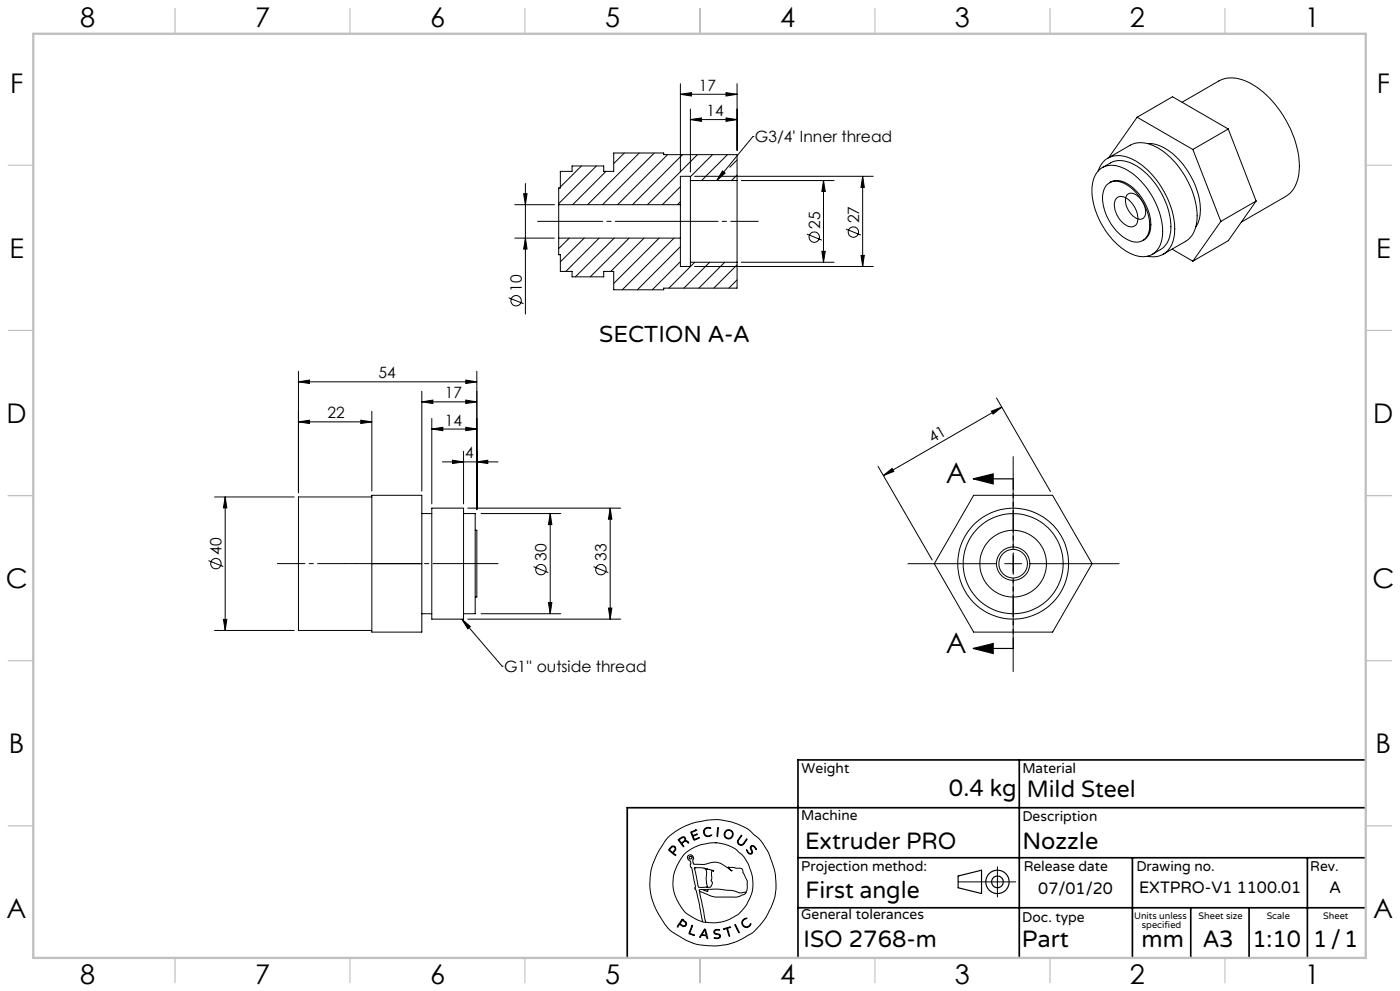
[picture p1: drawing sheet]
<svg xmlns="http://www.w3.org/2000/svg" width="420mm" height="297mm" viewBox="0 0 420 297" stroke-linecap="round" stroke-linejoin="round" font-family="sans-serif">
<g fill="none" stroke="#000" stroke-width=".3">
<path d="M204.1 28.3l3.3-.5v1zM204.1 25.1v26.5M204.1 28.3h17M207.1 35.8l3.3-.5v1.1zM207.1 32.7v18.9M207.1 35.8h14M217.8 35.3l3.3 .5-3.3 .6zM217.8 27.8l3.3 .5-3.3 .5zM221.1 25.1v20M341.1 35.1l-8.3 12M341.1 35.1l16.8 9.7M341.1 35.1l10.7-6.1 16.7 9.7"/>
<path d="M354.6 30.7l11.1-6.4a10.2 10.2 0 0 1 10.3 1.2 31 31 0 0 1 13.8 25.1 9.5 9.5 0 0 1-4.1 8.3l-13.3 7.7M368.5 38.7l-10.6 6.1M368.5 38.7l8.3 21.6M157.1 58.1h1l-.5 3.2zM157.6 55v39.1M167.8 56.3l-.2 .2M168.3 51.4l-.2 .2M174.4 49.7l-6.3 6.4M178.9 49.7l-11.3 11.3M181.8 51.4l-10 9.9M187.3 45.9l-3.2 3.1M191.8 45.9l-15.5 15.4"/>
<path d="M196.3 45.9l-15.5 15.4M200.3 46.4l-15 14.9M204.1 56l-5.4 5.3M204.8 46.4l-15 14.9M207.1 54.1v24.5M207.1 54.1v-1.3h-3v8.5M207.1 54.1h14M208.4 52.8h53.6M209.2 46.4l-15 14.9M213.7 46.4l-6.6 6.6M215 54.1h.1M216.7 51.2l.8 .7-2.5 2.2z"/>
<path d="M218.2 46.4l-7.7 7.7M221.1 47.9l-2.2 2.2M221.1 52.5l-1.6 1.6M221.1 54.1v24.5M221.1 54.1v-7.7h-22v-.5h-15v5.5h-3v-1.7h-9.5v1.7h-3.5v4.9h-.5v5M222.4 54.1h27.8M225.9 40.9h.1M225.9 40.9l-10.9 13.2M247.1 54.1l.5 3.3h-1zM247.1 54.1v24.5M258.8 52.8l.5 3.4h-1zM258.8 52.8v27.1"/>
<path d="M329.5 51.3a6.4 6.4 0 0 1 9.1-4 24.4 24.4 0 0 1 12.9 15.3 14.2 14.2 0 0 1-.7 11.9 6.1 6.1 0 0 1-6.6 2.3M329.5 51.1a6.6 6.6 0 0 1 8.4-.3 22.9 22.9 0 0 1 10.8 20 5.9 5.9 0 0 1-6.4 6.1 16.6 16.6 0 0 1-11-8.4 19.7 19.7 0 0 1-3.4-14.2l.6-1.7zM330.7 50.2l2.5-1.4a7.9 7.9 0 0 1 8.4 1.4 23.1 23.1 0 0 1 9.6 19.2 6.7 6.7 0 0 1-3 5.4l-2.5 1.4M331.9 55.6a4.3 4.3 0 0 1 5.8-.4 14.9 14.9 0 0 1 7 14 4.1 4.1 0 0 1-6.5 2.6 15 15 0 0 1-7.3-13.9zM332.4 47.4l6.7-3.9a8.6 8.6 0 0 1 9 1.3 25.6 25.6 0 0 1 11 21.4 7.5 7.5 0 0 1-3.4 6.1l-6.7 3.9M332.8 54.8a5.2 5.2 0 0 1 6.3 .9 15.1 15.1 0 0 1 6 13.3 4.4 4.4 0 0 1-2.3 3.1M334.9 59.5a2.76 2.76 0 0 1 3.9 .6 6.5 6.5 0 0 1 2.1 7.2 2.6 2.6 0 0 1-3.9-.4 7.1 7.1 0 0 1-2.5-6.9zM338.3 58.2a3 3 0 0 1 3.9 1.4 4.9 4.9 0 0 1 .9 5.6 2.4 2.4 0 0 1-3.4-.7 5.2 5.2 0 0 1-1.6-6zM344.2 43a13.1 13.1 0 0 1 10 5.5 22 22 0 0 1 5.7 16.5l-.5 1.8-.7 1.3M357.9 44.8l8.4 21.6M154.4 61.3h11.9M154.4 71.4h11.9"/>
<path d="M157.6 71.4l.5 3.2h-1zM167.6 61.3v10.1M167.6 71.4v4.9h.5v5h3.5v1.7h9.5v-1.7h3v5.6h15v-.5h22v-7.8M167.6 61.3h36.5M167.6 71.4h36.5M170.8 71.4l-3.2 3.1M175.3 71.4l-7.2 7.1M179.7 71.4l-9.9 9.9M184.3 71.4l-11.7 11.6M188.7 71.4l-11.6 11.6M193.2 71.4l-10 9.9M197.7 71.4l-13.6 13.5"/>
<path d="M202.2 71.4l-15.5 15.5M204.1 60.5l-.9 .8M204.1 73.9l-12.9 13M204.1 78.4l-8.4 8.5M204.1 61.3v10.1M204.1 71.4v8.5h3v-1.3M207.1 78.6h14M208.4 79.9h53.6M208.4 78.6l-7.7 7.8M212.9 78.6l-7.7 7.8M217.4 78.6l-7.7 7.8M221.1 79.4l-7 7"/>
<path d="M222.4 78.6h27.8M242.1 70.2l4.4 1.8M246.6 75.3h1l-.5 3.3zM253.8 68.6l4.4 1.8M258.3 76.5h1l-.5 3.4zM351.6 74.7l6.3 3.6M366.3 66.4l-8.4 11.9M376.8 60.3l-10.5 6.1M376.8 60.3l-8.3 11.8-10.6 6.2M152.6 89.2l4.5 1.8M221.1 83.9l-2.4 2.5M89.5 114.4l3.4-.5v1z"/>
<path d="M89.5 111.3v36.4M89.5 114.4h53.6M126.5 117.3v29.9M139.7 119.9l3.4 .5-3.4 .5zM139.7 113.9l3.4 .5-3.4 .5zM143.1 111.3v41.3M298.9 119.3l16.2 28M89.5 126.4l3.4-.5v1zM89.5 126.4h22M108.2 125.9l3.3 .5-3.3 .5zM111.5 123.3v23.9M126.5 120.4l3.4-.5v1z"/>
<path d="M126.5 120.4h16.6M129.5 128.6l3.4-.5v1zM129.5 125.4v25.6M129.5 128.6h13.6M132.7 138.4h16.7M135.7 137.9l3.4 .5-3.4 .5zM139.1 135.3v15.7M139.7 128.1l3.4 .5-3.4 .5zM143.1 138.4l3.2-.5v1zM263.4 139.8l16.2 28M297.4 123.2l3.1-1.2-2.6 2.1zM300.5 122l-35.5 20.5"/>
<path d="M304 136.9v27M64.4 148.9h23.9M67.6 148.9l.5 3.3h-1.1zM67.6 148.9v40M111.5 148.9h-22v40h22M111.5 148.4h15v41h-15zM126.5 153.9h3M129.5 152.3h9.6v33.3h-9.6zM139.1 153.9h3.5v30h-3.5M140.3 152.3h45.9M142.6 158.9h.5v20h-.5M144.3 153.9h23.9"/>
<path d="M165.1 153.9l.5 3.3h-1.1zM165.1 153.9v30M183.1 152.3l.5 3.3h-1.1zM183.1 152.3v33.3M265 142.5l2.6-2.1 .5 .9zM292.1 148.4h23.7l11.8 20.5-11.8 20.5h-23.7l-11.8-20.5zM62.5 168l4.5 1.8M111.5 168.9h15M160.1 169.8l4.4 1.8M178 169.8l4.5 1.8M272.4 168.9h26.5M301.4 168.9h5.1"/>
<path d="M304 166.4v5.1M304 174v27.3M309 168.9h26.7M64.4 188.9h23.9M67 185.6h1.1l-.5 3.3zM126.5 183.9h3M138.6 185.6l2.5 2.2-.8 .7zM138.6 185.6l12 14.1M140.3 185.6h45.9M144.3 183.9h23.9M150.6 199.7h.1M164.5 180.6h1.1l-.5 3.3z"/>
<path d="M182.5 182.2h1.1l-.5 3.4zM200.2 251.1l3.2-2.4 4.4-2 4.6-.9 3.1-.2 4.3 .8 3.1 1.3 1.5 .8 3.2 2.7 1.6 2.2 1.5 2.5 1.7 5.3 .4 3.4-.1 3-.6 2.5-2.2 4.7-1.8 2.3a17.6 17.6 0 0 1-6.9 5l-3 1-3.1 .4-6.2-.5-3.2-1.3-3.9-2.3-.9-.7-1.4-1.7-2.3-3.7-1.3-2.8-.7-2.7-.3-3.3 .4-3.3 .5-2.1 1.6-3.7zM201.3 253.9l.5-.4 .6 .1 .3 .6-.1 .7a.67 .67 0 0 0-.4 1l.5 .3v.2l-1.5-1.1a.46 .46 0 0 1-.5-.3 .46 .46 0 0 1 0-.4zM201.3 254.1l.4-.3h.5l.3 .5-.1 .4a.71 .71 0 0 1-.6 .7 .71 .71 0 0 1-.8-.6l-.1-.1zM203.5 251.6l1.2-.8h.5l.5 .5-.1 .5 .7 .3 .3 .6-.8-.6-.5 .2a.67 .67 0 0 0-.7 .5 .67 .67 0 0 0 .5 .8l-.1 .2zM203.8 251.7l.8-.6 .5-.1 .4 .7-.6 .6a.42 .42 0 0 1-.5 .3 .42 .42 0 0 1-.4-.4zM207.2 249.4l1.8-.6-1.1 .5a.58 .58 0 0 0-.2 .9 .58 .58 0 0 0 .9-.1l.6-.1-.9 .5a.55 .55 0 0 0-.4 .5 .55 .55 0 0 0 .4 .5l1.5-.4-1.6 .7zM211.4 248.4l1.1-.4a.39 .39 0 0 1 .4-.1 .39 .39 0 0 1 .2 .4h-1.3l-.5 .9v.6l.5 .6 .9 .1 .8-.2-.8 .4h-.8l-.6-.4-.2-1.3zM214.6 252.6h.1M214.6 252.6l2.6 .4 2.2 .7 1.3 .8 2.5 2.3 1.2 2 1.1 3 .4 2.7-.1 1.9-.6 2.2-1.2 2.5-2.7 3-2.5 1.5-1.8 .6-2.6 .4-2.6-.2M214.6 252.6l-1.8 .1-3 .6-2.3 1-1.6 1.1-.9 .9-1.5 2.4-1.1 2.5-.4 1.4-.1 2.5 .2 1.7 .9 2.7 1.3 2.2 1.6 2.1 2.8 1.6 2.1 .9M215.4 248l.1 .3-.3 2.4z"/>
<path d="M222.3 250.4l.2 .1-1.1 1.7 .1 .4 .4 .4h.8l1.2-1.5h.2l-.9 1.5-.7 .4-.8-.3-.5-.7 .2-.7zM223.9 254.7l.7 .9 .6 .2 .3-.3-.4-1.4 .3-.6 .8 .1 .7 .9-.1 .1-.7-.9h-.6l-.2 .4 .5 1.4-.5 .5-.7-.2zM299.2 259.8v9M204.5 275.7l.1-.1 1 .6 .4 .7-.2 .5-.5 .3-1-.4a.43 .43 0 0 0-.5-.2 .43 .43 0 0 0-.3 .5l-.3 .2zM204.6 275.6h.1M204.7 275.9l1 .8-.3 .8-.5-.1a.68 .68 0 0 1-.7-.8zM204.7 275.9h.1M207.5 277.4h.1a.47 .47 0 0 1-.1 .8l-.4 .9a.5 .5 0 0 0 0 .7 .5 .5 0 0 0 .6 .2l.6 .3-1.6-.6zM208.4 260.1l1.1 5.8h2.4M208.4 260.1h.1M208.4 260.1h2.3l2.6 .6 .8 .4a.32 .32 0 0 0-.5-.2 .32 .32 0 0 0-.1 .5v1.9l-.2 .6 .4 .5-.1 .6-.5 .9h-1.2M209.8 267.1l2 9.3"/>
<path d="M209.8 267.1l3.5 1.4 1.5 .3h6.2l2.2-.7 .5-.4M210.8 276.3l1 .1M210.9 266.6h-1l-.1 .5M211.1 260.2a2.08 2.08 0 0 1 .8 2.6v1.9l.3 .9-.3 .3M211.3 278.5h.3l.7 2.7a.23 .23 0 0 1-.3 0 .23 .23 0 0 1 0-.4 1.24 1.24 0 0 0-1.7-.3l-.4 .4zM211.3 278.8l.1 .1M211.4 278.9l.4 1a.41 .41 0 0 1-.3 .4 .41 .41 0 0 1-.5-.1l-.4-.1zM212 260.5h.1M212.3 266.6l3.4-.1 4.1 .4 2.3 .7 .9-.2a.39 .39 0 0 1 .4-.1 .39 .39 0 0 1 .3 .3v.1M212.3 266.6v.6l-1.4-.6M212.3 266.6h-1.4M214.3 278.8l.6-.3 1 .2-1.1 .1-.5 .6 .4 .3 1.3 .4 .1 .3-.1 .6-.7 .3-1.1-.2h1.3l.4-.4-.1-.5-1.6-.5-.1-.5z"/>
<path d="M217 278.4l2.2-.6-.9 .5 .5 2.3-.8-2.3zM220.5 277.1l.3 .4 .9 2zM222.9 275.7l.7-.5h.4l-1 .6-.2 .5v.6l.5 .7 1 .1 1-.8-.2 .5-1 .6-.9-.2-.7-1 .1-.6zM223.7 267.7l.5-1.3v-2.2l-1.7-3.9-4-.3 1.1 1-3.3-2.2-1.5-.4-1.3 .1-2.2 .6-3.2-.1-.3-.9 .2-1.2-.5-.6-.6-.1-.6 .4-.1 .5 .3 .5 .7 .7 .1 .6-.3 .2 .2 .8 .3 .2 1.1 5.5-.1 .8a2.78 2.78 0 0 1 .7 2.1l1.6 7.8M287.4 264.3h17.3"/>
<circle cx="244.3" cy="71.1" r="1.54"/>
<circle cx="256" cy="69.6" r="1.56"/>
<circle cx="154.9" cy="90.1" r="1.56"/>
<circle cx="64.8" cy="168.9" r="1.55"/>
<circle cx="162.3" cy="170.7" r="1.55"/>
<circle cx="180.3" cy="170.7" r="1.55"/>
<circle cx="303.9" cy="168.9" r="4.3"/>
<circle cx="303.9" cy="168.9" r="15"/>
<circle cx="303.9" cy="168.9" r="10"/>
<circle cx="303.9" cy="168.9" r="16.6"/>
<circle cx="304" cy="168.9" r="5"/>
<circle cx="207.1" cy="257" r=".44"/>
<circle cx="218.6" cy="250" r="1.16"/>
<circle cx="218.6" cy="250" r="1.38"/>
</g>
<g fill="none" stroke="#000" stroke-width=".35">
<path d="M292 143.5l6-1.5v3zM292 143.5h12M292 194.3l6-1.4v3zM292 194.3h12M287.4 262.5l7.1-1.7v7l-7.1-1.7z"/>
<circle cx="299.2" cy="264.3" r="3.5"/>
<circle cx="299.2" cy="264.3" r="1.75"/>
</g>
<path d="M227.5 66.3h-20.4M83.2 168.9h20.4" fill="none" stroke="#000" stroke-width=".3" stroke-dasharray="30.5 1.3 1.3 1.3" stroke-dashoffset="22.2"/>
<path d="M207.1 66.3h-3M103.6 168.9h3" fill="none" stroke="#000" stroke-width=".3" stroke-dasharray="30.5 1.3 1.3 1.3"/>
<path d="M204.1 66.3h-42.8M106.6 168.9h42.8" fill="none" stroke="#000" stroke-width=".3" stroke-dasharray="30.5 1.3 1.3 1.3" stroke-dashoffset="11"/>
<path d="M304 143.5v50.8" fill="none" stroke="#000" stroke-width=".35" stroke-dasharray="6.3 1.3 1.3 1.3 1.3 1.3" stroke-dashoffset="3.2"/>
<path d="M305.8 227.7v59.2M409.7 227.7h-170.3v59.2M239.4 257.1h170.3M339.7 257.1v29.9M392.2 257.1v29.8M409.7 242.1h-221.5v45M239.4 272.1h170.3M357.2 272.1v14.8M374.7 272.1v14.8" fill="none" stroke="#000" stroke-width=".5"/>
<g fill="none" stroke="#c0c0c0" stroke-width=".35">
<path d="M52.5 2.5v7.5M105 2.5v7.5M157.5 2.5v7.5M210 2.5v7.5M262.5 2.5v7.5M315 2.5v7.5M367.5 2.5v7.5M2.5 49.5h7.5M410 49.5h7.5M2.5 99h7.5M410 99h7.5M2.5 148.5h7.5"/>
<path d="M410 148.5h7.5M2.5 198h7.5M410 198h7.5M2.5 247.5h7.5M410 247.5h7.5M52.5 287v7.5M105 287v7.5M157.5 287v7.5M210 287v7.5M262.5 287v7.5M315 287v7.5M367.5 287v7.5"/>
</g>
<path d="M10 10.1h399.7v277h-399.7z" fill="none" stroke="#c0c0c0" stroke-width=".7"/>
<g fill="#000">
<path d="M258.8 52.8l.5 3.4h-1zM258.3 76.5h1l-.5 3.4z"/>
<path d="M89.5 126.4l3.4-.5v1zM108.2 125.9l3.3 .5-3.3 .5zM89.5 114.4l3.4-.5v1zM139.7 113.9l3.4 .5-3.4 .5z"/>
<path d="M143.1 138.4l3.2-.5v1zM135.7 137.9l3.4 .5-3.4 .5zM139.7 128.1l3.4 .5-3.4 .5zM129.5 128.6l3.4-.5v1zM139.7 119.9l3.4 .5-3.4 .5zM126.5 120.4l3.4-.5v1zM217.8 35.3l3.3 .5-3.3 .6zM207.1 35.8l3.3-.5v1.1zM217.8 27.8l3.3 .5-3.3 .5zM204.1 28.3l3.3-.5v1z"/>
<path d="M297.4 123.2l3.1-1.2-2.6 2.1zM265 142.5l2.6-2.1 .5 .9z"/>
<path d="M165.1 153.9l.5 3.3h-1.1zM164.5 180.6h1.1l-.5 3.3zM183.1 152.3l.5 3.3h-1.1zM182.5 182.2h1.1l-.5 3.4zM67.6 148.9l.5 3.3h-1.1zM67 185.6h1.1l-.5 3.3zM157.1 58.1h1l-.5 3.2zM157.6 71.4l.5 3.2h-1zM247.1 54.1l.5 3.3h-1zM246.6 75.3h1l-.5 3.3z"/>
<path d="M292 143.5l6-1.5v3zM292 194.3l6-1.4v3z"/>
<path d="M138.6 185.6l2.5 2.2-.8 .7zM216.7 51.2l.8 .7-2.5 2.2z"/>
</g>
<g font-size="8.5">
<text x="283.8" y="144.8">A</text>
<text x="283.8" y="195.6">A</text>
</g>
<g font-size="8.1">
<text x="24" y="8">8</text>
<text x="76.5" y="8">7</text>
<text x="129" y="8">6</text>
<text x="181.5" y="8">5</text>
<text x="234" y="8">4</text>
<text x="286.5" y="8">3</text>
<text x="339" y="8">2</text>
<text x="391.5" y="8">1</text>
<text x="3" y="27.7">F</text>
<text x="413" y="27.7">F</text>
<text x="2.8" y="77.2">E</text>
<text x="412.8" y="77.2">E</text>
<text x="2" y="126.7">D</text>
<text x="412" y="126.7">D</text>
<text x="1.7" y="176.2">C</text>
<text x="411.7" y="176.2">C</text>
<text x="2.7" y="225.7">B</text>
<text x="412.7" y="225.7">B</text>
<text x="2" y="275.2">A</text>
<text x="412" y="275.2">A</text>
<text x="24" y="295">8</text>
<text x="76.5" y="295">7</text>
<text x="129" y="295">6</text>
<text x="181.5" y="295">5</text>
<text x="234" y="295">4</text>
<text x="286.5" y="295">3</text>
<text x="339" y="295">2</text>
<text x="391.5" y="295">1</text>
</g>
<g font-size="7.1">
<text x="284.7" y="238.5">0.4 kg</text>
<text x="308" y="239">Mild Steel</text>
<text x="241.5" y="254.4">Extruder PRO</text>
<text x="306.7" y="254.4">Nozzle</text>
<text x="241.6" y="269.2">First angle</text>
<text x="241.1" y="283.7">ISO 2768-m</text>
<text x="306.6" y="283.9">Part</text>
<text x="342.5" y="283.9">mm</text>
<text x="360.9" y="283.8">A3</text>
<text x="375.7" y="283.9">1:10</text>
<text x="393.9" y="283.9">1/1</text>
</g>
<text font-size="6.9" x="179.8" y="102.5">SECTION A-A</text>
<g font-size="4.9">
<text x="311.5" y="267.8">07/01/20</text>
<text x="341.7" y="267.6">EXTPRO-V1 1100.01</text>
<text x="398.8" y="267.6">A</text>
</g>
<g font-size="4.7">
<text x="209.6" y="27.2">17</text>
<text x="212" y="34.8">14</text>
<text x="226.5" y="42.6">G3/4' Inner thread</text>
<text x="246" y="68.5" transform="rotate(-90 246 68.5)">25</text>
<text x="257.7" y="67" transform="rotate(-90 257.7 67)">27</text>
<text x="156.6" y="87.5" transform="rotate(-90 156.6 87.5)">10</text>
<text x="113.6" y="113.4">54</text>
<text x="133.5" y="119.4">17</text>
<text x="98.2" y="125.4">22</text>
<text x="133.5" y="127.5">14</text>
<text x="139.5" y="137.4">4</text>
<text x="279.8" y="132.8" transform="rotate(-30 279.8 132.8)">41</text>
<text x="66.5" y="166.3" transform="rotate(-90 66.5 166.3)">40</text>
<text x="164" y="168.1" transform="rotate(-90 164 168.1)">30</text>
<text x="182" y="168.1" transform="rotate(-90 182 168.1)">33</text>
<text x="151.2" y="201.4">G1'' outside thread</text>
</g>
<g font-size="4.2">
<text x="240.5" y="231.7">Weight</text>
<text x="306.7" y="231.7">Material</text>
<text x="240.4" y="245.9">Machine</text>
<text x="306.7" y="246.1">Description</text>
<text x="240.4" y="261.1">Projection method:</text>
<text x="307.1" y="261">Release date</text>
<text x="340.9" y="261">Drawing no.</text>
<text x="393.1" y="261">Rev.</text>
<text x="240.4" y="275.6">General tolerances</text>
<text x="306.7" y="276.3">Doc. type</text>
</g>
<g font-size="2.8">
<text x="340.2" y="275.3">Units unless</text>
<text x="359.6" y="275.3">Sheet size</text>
<text x="380" y="275.3">Scale</text>
<text x="396.9" y="275.3">Sheet</text>
<text x="342.6" y="278.2">specified</text>
</g>
</svg>
